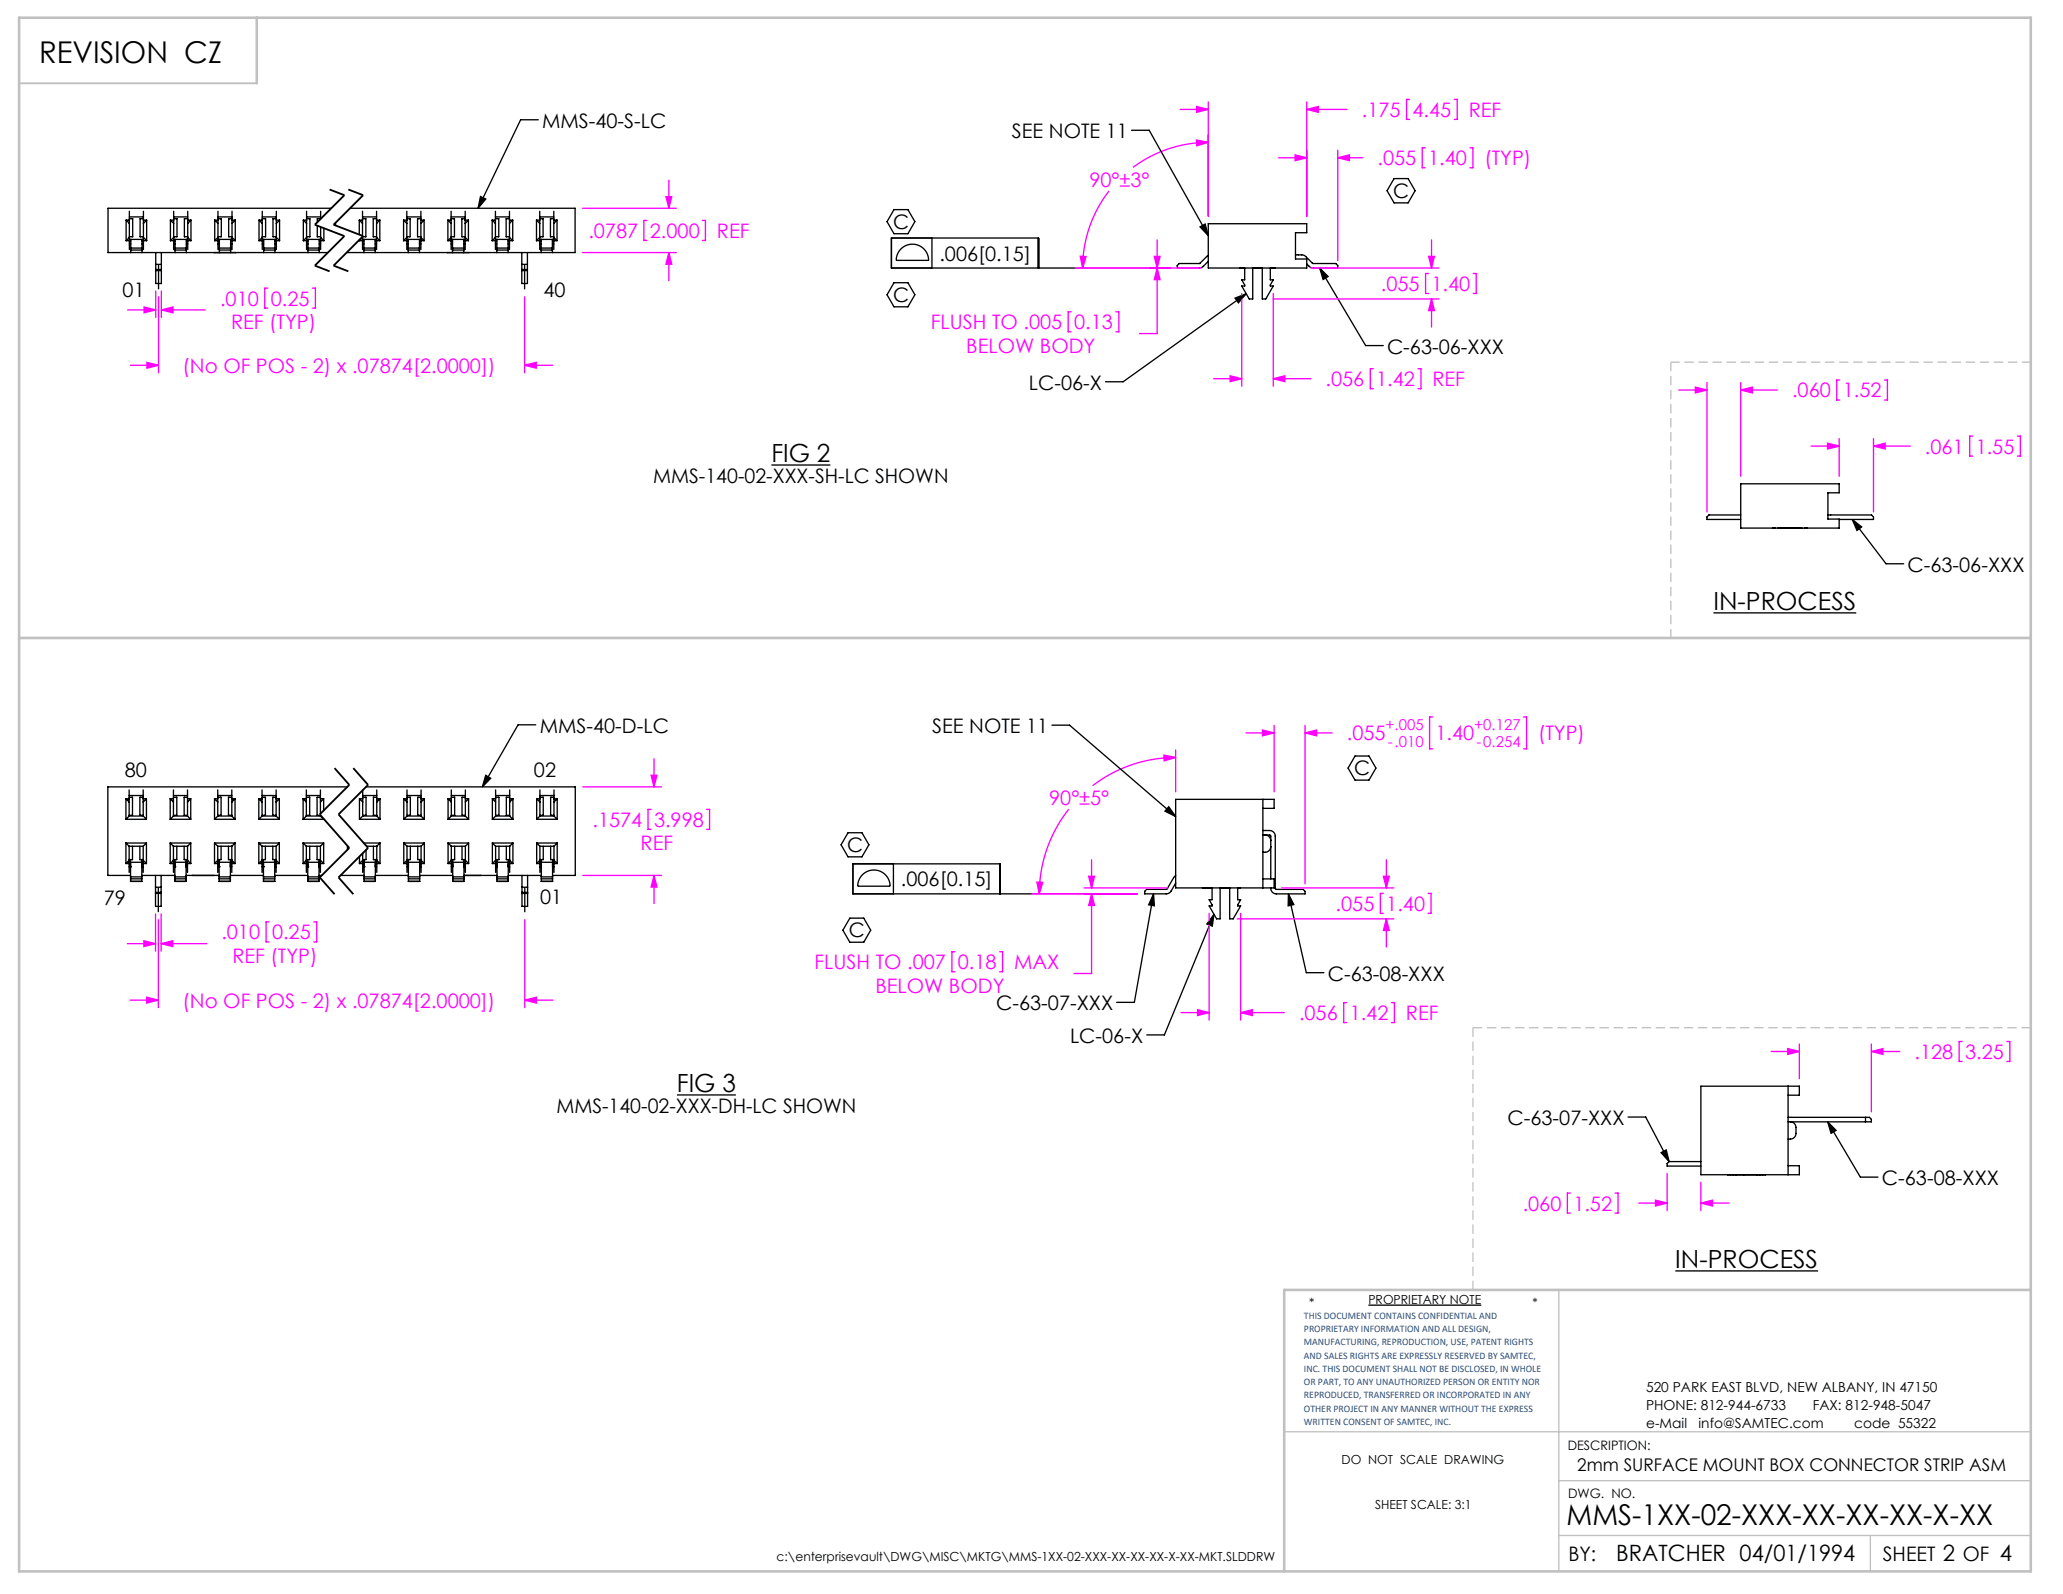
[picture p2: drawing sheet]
<svg xmlns="http://www.w3.org/2000/svg" width="279mm" height="216mm" viewBox="0 0 279 216" stroke-linecap="round" stroke-linejoin="round" font-family="sans-serif">
<path d="M0 0h279.4v215.9h-279.4z" fill="none" stroke="#fff" stroke-width=".18"/>
<g fill="none" stroke="#000" stroke-width=".18">
<path d="M72.9 16.2h-2.4l-5.8 12M153.3 17.6h2.3l8 14.3M17.1 29.8h.4M17.1 32.6h.4M17.1 29.8v2.8M17.1 29.8l.4 .5M17.5 33h.2M17.5 32.4h.2M17.5 29.6h.5v2.5h-.5M17.5 28.6v5.2M17.5 29.4h1.9M17.5 32.2l-.4 .4"/>
<path d="M17.7 32.4v1.2M17.7 33.6h1.5M17.7 33.9h1.5M17.7 32.4h1.5M17.7 33.6v.6M19.2 32.4v1.2M19.2 33h.2M19.2 32.4h.2M19.2 33.6v.6M19.4 29.6h-.4v2.5h.4M19.4 29.8h.5M19.4 32.6h.5"/>
<path d="M19.4 28.6v5.2M19.4 32.2l.5 .4M19.9 29.8v2.8M19.9 29.8l-.5 .5M21.1 34.2v4.2h.8v-4.2M21.1 36.5h.8M21.1 35.8h.8M21.1 36.6h.8M23.1 29.8h.4M23.1 32.6h.4M23.1 29.8v2.8M23.1 29.8l.4 .5"/>
<path d="M23.5 32.4h.2M23.5 33h.2M23.5 29.6h.5v2.5h-.5M23.5 29.4h1.9M23.5 28.6v5.2M23.5 32.2l-.4 .4M23.7 32.4v1.2M23.7 33.6h1.5M23.7 33.9h1.5M23.7 32.4h1.5M23.7 33.6v.6M25.2 32.4v1.2"/>
<path d="M25.2 32.4h.2M25.2 33h.2M25.2 33.6v.6M25.4 29.6h-.4v2.5h.4M25.4 29.8h.5M25.4 32.6h.5M25.4 28.6v5.2M25.4 32.2l.5 .4M25.9 29.8v2.8M25.9 29.8l-.5 .5M29 34.2h.1M29.1 29.8h.4"/>
<path d="M29.1 32.6h.4M29.1 29.8v2.8M29.1 29.8l.4 .5M29.5 32.4h.2M29.5 33h.2M29.5 29.6h.5v2.5h-.5M29.5 29.4h1.9M29.5 28.6v5.2M29.5 32.2l-.4 .4M29.7 32.4v1.2M29.7 33.6v.6M29.7 33.6h1.5"/>
<path d="M29.7 33.9h1.5M29.7 32.4h1.5M31.2 32.4v1.2M31.2 32.4h.2M31.2 33h.2M31.2 33.6v.6M31.4 29.6h-.4v2.5h.4M31.4 29.8h.5M31.4 32.6h.5M31.4 28.6v5.2M31.4 32.2l.5 .4M31.9 29.8v2.8"/>
<path d="M31.9 29.8l-.5 .5M31.9 34.2h.1M35.1 29.8h.4M35.1 32.6h.4M35.1 29.8v2.8M35.1 29.8l.4 .5M35.5 33h.2M35.5 32.4h.2M35.5 29.6h.5v2.5h-.5M35.5 29.4h1.9M35.5 28.6v5.2M35.5 32.2l-.4 .4"/>
<path d="M35.7 32.4v1.2M35.7 33.6h1.5M35.7 33.9h1.5M35.7 32.4h1.5M35.7 33.6v.6M37.2 32.4v1.2M37.2 33h.2M37.2 32.4h.2M37.2 33.6v.6M37.4 29.6h-.4v2.5h.4M37.4 29.8h.5M37.4 32.6h.5"/>
<path d="M37.4 32.2l.5 .4M37.4 28.6v5.2M37.9 29.8l-.5 .5M37.9 29.8v2.8M41.1 29.8h.4M41.1 32.6h.4M41.1 29.8l.4 .5M41.1 29.8v2.8M41.5 33h.2M41.5 32.4h.2M41.5 29.6h.5v2.5h-.5M41.5 29.4h1.9"/>
<path d="M41.5 28.6v5.2M41.5 32.2l-.4 .4M41.7 32.4v1.2M41.7 33.6h1.5M41.7 33.9h1.5M41.7 32.4h1.5M41.7 33.6v.6M43 30.6v1.5h.4M43.2 32.4v1.2M43.2 33h.2M43.2 32.4h.2M43.2 33.6v.6"/>
<path d="M43.4 29.6h-.4v.5M43.4 32.6h.5M43.4 32.2l.5 .4M43.4 28.6v1.1M43.4 30.7v3.1M43.9 30.9v1.7M44.9 28.2h-30.3v6h29.8M45.4 30.2v.3M47.4 28.2h30.5v6h-31M48.7 29.8h.4M48.7 32.6h.4M48.7 29.8l.4 .5"/>
<path d="M48.7 29.8v2M48.7 32.5v.1M49.1 33h.2M49.1 32.4h.2M49.1 29.6h.4v2.5h-.4v1.7M49.1 29.4h1.9M49.1 32.2l-.4 .4M49.1 28.6v3.3M49.3 32.4v1.2M49.3 33.6v.6M49.3 33.6h1.5M49.3 33.9h1.5"/>
<path d="M49.3 32.4h1.5M50.8 32.4v1.2M50.8 33h.2M50.8 32.4h.2M50.8 33.6v.6M51 29.6h-.5v2.5h.5M51 29.8h.4M51 28.6v5.2M51 32.6h.4M51 32.2l.4 .4M51.4 29.8l-.4 .5M51.4 29.8v2.8"/>
<path d="M54.7 29.8h.4M54.7 32.6h.4M54.7 29.8v2.8M54.7 29.8l.4 .5M55.1 32.4h.2M55.1 33h.2M55.1 29.6h.4v2.5h-.4M55.1 29.4h1.9M55.1 28.6v5.2M55.1 32.2l-.4 .4M55.3 32.4v1.2M55.3 33.6h1.5"/>
<path d="M55.3 33.9h1.5M55.3 33.6v.6M55.3 32.4h1.5M56.8 32.4v1.2M56.8 32.4h.2M56.8 33h.2M56.8 33.6v.6M57 29.6h-.5v2.5h.5M57 28.6v5.2M57 29.8h.4M57 32.6h.4M57 32.2l.4 .4"/>
<path d="M57.4 29.8v2.8M57.4 29.8l-.4 .5M60.6 34.2h.1M60.7 29.8v2.8M60.7 29.8l.4 .5M60.7 29.8h.4M60.7 32.6h.4M61.1 32.4h.2M61.1 33h.2M61.1 29.6h.4v2.5h-.4M61.1 29.4h1.9M61.1 28.6v5.2"/>
<path d="M61.1 32.2l-.4 .4M61.3 32.4v1.2M61.3 33.6h1.5M61.3 33.9h1.5M61.3 32.4h1.5M61.3 33.6v.6M62.8 32.4v1.2M62.8 32.4h.2M62.8 33h.2M62.8 33.6v.6M63 29.6h-.5v2.5h.5M63 28.6v5.2"/>
<path d="M63 32.2l.4 .4M63 29.8h.4M63 32.6h.4M63.4 29.8v2.8M63.4 29.8l-.4 .5M63.5 34.2h.1M65.1 26.6l.7 .4-1.1 1.2zM66.7 29.8v2.8M66.7 29.8h.4M66.7 32.6h.4M66.7 29.8l.4 .5M67.1 32.4h.2"/>
<path d="M67.1 33h.2M67.1 29.6h.4v2.5h-.4M67.1 28.6v5.2M67.1 29.4h1.9M67.1 32.2l-.4 .4M67.3 32.4v1.2M67.3 33.6h1.5M67.3 33.9h1.5M67.3 32.4h1.5M67.3 33.6v.6M68.8 32.4v1.2M68.8 32.4h.2"/>
<path d="M68.8 33h.2M68.8 33.6v.6M69 29.6h-.5v2.5h.5M69 29.8h.4M69 32.6h.4M69 28.6v5.2M69 32.2l.4 .4M69.4 29.8v2.8M69.4 29.8l-.4 .5M70.7 34.2v4.2h.7v-4.2M70.7 36.5h.7M70.7 35.8h.7"/>
<path d="M70.7 36.6h.7M72.7 29.8h.4M72.7 32.6h.4M72.7 29.8v2.8M72.7 29.8l.4 .5M73.1 32.4h.2M73.1 33h.2M73.1 29.6h.4v2.5h-.4M73.1 29.4h1.9M73.1 28.6v5.2M73.1 32.2l-.4 .4M73.3 32.4v1.2"/>
<path d="M73.3 33.6v.6M73.3 33.6h1.5M73.3 33.9h1.5M73.3 32.4h1.5M74.8 32.4v1.2M74.8 32.4h.2M74.8 33h.2M74.8 33.6v.6M75 29.6h-.5v2.5h.5M75 29.8h.4M75 32.6h.4M75 28.6v5.2"/>
<path d="M75 32.2l.4 .4M75.4 29.8v2.8M75.4 29.8l-.4 .5M121.1 28.4h1.9l.9 1.6-.9 1.7h-1.9l-1-1.7zM121.1 38.3h1.9l.9 1.6-.9 1.7h-1.9l-1-1.7zM122 33.7a2.19 2.19 0 0 1 2.4-.5 2.19 2.19 0 0 1 1.4 2.1h-4.4a2.2 2.2 0 0 1 .6-1.6zM126.2 32.2v4.1M140.6 36.3v-4.1h-19.9v4.1h37.7M162.5 30.7l.7-.4 .4 1.6zM163.6 34.6l-1.1 1.1h-2.8l-.3 .3v.3h3.2l.3-.2 .7-.7M163.6 30.3h13.4v1.2h-1.5v3.6h1.5v1.2h-13.4zM167.9 36.3h.1"/>
<path d="M168.3 36.3h.1M168.6 36.3v1.6h-.4l.4 .8h-.4l1 1.8h.5v-4.2M168.8 39.8l-16.7 11.9h-2.4M170.1 36.3h.1M171 36.3v4.2h.4l1-1.8h-.4l.4-.8h-.4v-1.6M172.3 36.3h.1M172.7 36.3h.1M175.5 34.5l1.2 .1 1.1 1.1h3.1l.3 .3v.3h-3.4l-.4-.1-.4-.5M178.7 36.3l1.2 1.2-.7 .4zM178.7 36.3l6.3 10.5h2.3M188.8 24.2h1.9l1 1.6-1 1.7h-1.9l-.9-1.7zM167.3 40.4l1.5-.6-1.1 1.2z"/>
<path d="M104.5 63h8M235.8 69.7h-4.4l-.2 .3v.4h4.6M235.8 65.5h13.3v1.2h-1.5v3.6h1.5v1.2h-13.3zM240.1 71.5h.1M240.4 71.5h.1M240.8 71.5h.1M241.2 71.5h.1M242.2 71.5h.1M244 71.5h.1M244.4 71.5h.1M244.8 71.5h.1M247.6 69.7h5.9l.2 .3v.4h-4.6"/>
<path d="M250.9 70.4l1.2 1-.6 .4zM250.9 70.4l4.5 6h2.4M72.6 98.2h-2.4l-4.9 8.4M142.5 98.2h2.4l14.3 12.4M232.1 83h19.3M17.1 108.2h.4M17.1 111h2.7M17.1 117h.4M17.1 114.2h2.7M17.1 108.2v2.8M17.1 114.2v2.8M17.1 108.2l.4 .4"/>
<path d="M17.1 114.2l.4 .4M17.5 108h.4v2.4h-.4M17.5 117.4h.2M17.5 116.8h.2M17.5 107.8h1.9M17.5 110.5h1.9M17.5 114.6h1.9M17.5 107v3.5M17.5 114.6v3.6M17.5 110.5l-.4 .5M17.5 116.5l-.4 .5M17.7 116.8v2"/>
<path d="M17.7 116.8v.4M17.7 117.4h.1M17.7 118.8v.6h1.5v-.6M17.7 119h1.5M17.7 118.8h1.5M17.7 116.8h1.5M17.7 116.4v.2M17.9 114.6v1.8h-.4M18.9 114.6v1.8h.5M19.2 116.8v.4M19.2 118.6h4.5M19.2 117.4h.1"/>
<path d="M19.2 116.4v.2M19.2 116.8v2M19.2 117.4h.2M19.2 116.8h.2M19.2 116.8h.1M19.4 108h-.5v2.4h.5M19.4 108.2h.4M19.4 117h.4M19.4 107v3.5M19.4 114.6v3.6M19.4 110.5l.4 .5M19.4 116.5l.4 .5"/>
<path d="M19.8 108.2v2.8M19.8 114.2v2.8M19.8 108.2l-.4 .4M19.8 114.2l-.4 .4M21.1 118.6v4.2h.7v-4.2M23.1 108.2h.4M23.1 111h2.7M23.1 117h.4M23.1 114.2h2.7M23.1 108.2v2.8M23.1 114.2v2.8M23.1 108.2l.4 .4"/>
<path d="M23.1 114.2l.4 .4M23.5 108h.4v2.4h-.4M23.5 117.4h.2M23.5 116.8h.2M23.5 107.8h1.9M23.5 110.5h1.9M23.5 114.6h1.9M23.5 107v3.5M23.5 114.6v3.6M23.5 110.5l-.4 .5M23.5 116.5l-.4 .5M23.7 116.8v2"/>
<path d="M23.7 116.8v.4M23.7 117.4h.1M23.7 118.8v.6h1.5v-.6M23.7 119h1.5M23.7 118.8h1.5M23.7 116.8h1.5M23.7 116.4v.2M23.9 114.6v1.8h-.4M24.9 114.6v1.8h.5M25.2 116.8v.4M25.2 118.6h4.5M25.2 117.4h.1"/>
<path d="M25.2 116.4v.2M25.2 116.8v2M25.2 117.4h.2M25.2 116.8h.2M25.2 116.8h.1M25.4 108h-.5v2.4h.5M25.4 108.2h.4M25.4 117h.4M25.4 107v3.5M25.4 114.6v3.6M25.4 110.5l.4 .5M25.4 116.5l.4 .5"/>
<path d="M25.8 108.2v2.8M25.8 114.2v2.8M25.8 108.2l-.4 .4M25.8 114.2l-.4 .4M26 118.6h.1M29 118.6h.1M29.1 108.2h.4M29.1 111h2.7M29.1 117h.4M29.1 114.2h2.7M29.1 108.2v2.8M29.1 114.2v2.8"/>
<path d="M29.1 108.2l.4 .4M29.1 114.2l.4 .4M29.5 108h.4v2.4h-.4M29.5 116.8h.2M29.5 117.4h.2M29.5 107.8h1.9M29.5 110.5h1.9M29.5 114.6h1.9M29.5 107v3.5M29.5 114.6v3.6M29.5 110.5l-.4 .5M29.5 116.5l-.4 .5"/>
<path d="M29.7 116.8v2M29.7 116.8v.4M29.7 117.4h.1M29.7 118.8v.6h1.5v-.6M29.7 119h1.5M29.7 118.8h1.5M29.7 116.8h1.5M29.7 116.4v.2M29.9 114.6v1.8h-.4M30.9 114.6v1.8h.5M31.2 116.8v.4M31.2 118.6h4.5"/>
<path d="M31.2 117.4h.1M31.2 116.4v.2M31.2 116.8v2M31.2 117.4h.2M31.2 116.8h.2M31.2 116.8h.1M31.4 108h-.5v2.4h.5M31.4 108.2h.4M31.4 117h.4M31.4 107v3.5M31.4 114.6v3.6M31.4 110.5l.4 .5"/>
<path d="M31.4 116.5l.4 .5M31.8 108.2v2.8M31.8 114.2v2.8M31.8 108.2l-.4 .4M31.8 114.2l-.4 .4M35.1 108.2h.4M35.1 111h2.7M35.1 117h.4M35.1 114.2h2.7M35.1 108.2v2.8M35.1 114.2v2.8M35.1 114.2l.4 .4"/>
<path d="M35.1 108.2l.4 .4M35.5 108h.4v2.4h-.4M35.5 117.4h.2M35.5 116.8h.2M35.5 107.8h1.9M35.5 110.5h1.9M35.5 114.6h1.9M35.5 107v3.5M35.5 114.6v3.6M35.5 110.5l-.4 .5M35.5 116.5l-.4 .5M35.7 116.8v2"/>
<path d="M35.7 116.8v.4M35.7 117.4h.1M35.7 118.8v.6h1.5v-.6M35.7 119h1.5M35.7 118.8h1.5M35.7 116.8h1.5M35.7 116.4v.2M35.9 114.6v1.8h-.4M36.9 114.6v1.8h.5M37.2 116.8v.4M37.2 118.6h4.5M37.2 117.4h.1"/>
<path d="M37.2 116.4v.2M37.2 116.8v2M37.2 117.4h.2M37.2 116.8h.2M37.2 116.8h.1M37.4 108h-.5v2.4h.5M37.4 108.2h.4M37.4 117h.4M37.4 107v3.5M37.4 114.6v3.6M37.4 116.5l.4 .5M37.4 110.5l.4 .5"/>
<path d="M37.8 108.2v2.8M37.8 114.2v2.8M37.8 108.2l-.4 .4M37.8 114.2l-.4 .4M41.1 108.2h.4M41.1 111h2.7M41.1 117h.4M41.1 114.2h2.7M41.1 108.2v2.8M41.1 114.2v2.8M41.1 114.2l.4 .4M41.1 108.2l.4 .4"/>
<path d="M41.5 108h.4v2.4h-.4M41.5 116.8h.2M41.5 117.4h.2M41.5 107.8h1.9M41.5 110.5h1.9M41.5 114.6h1.9M41.5 107v3.5M41.5 114.6v3.6M41.5 110.5l-.4 .5M41.5 116.5l-.4 .5M41.7 116.8v2M41.7 116.8v.4"/>
<path d="M41.7 117.4h.1M41.7 118.8v.6h1.5v-.6M41.7 119h1.5M41.7 118.8h1.5M41.7 116.8h1.5M41.7 116.4v.2M41.9 114.6v1.8h-.4M42.9 114.6v1.8h.5M43.2 116.8v2M43.2 116.8v.4M43.2 117.4h.2M43.2 116.8h.2"/>
<path d="M43.2 117.4h.1M43.2 118.6h.4M43.2 116.4v.2M43.4 108h-.5v2.4h.5M43.4 108.2h.4M43.4 117h.4M43.4 107v3.2M43.4 110.4v.1M43.4 114.6v3.6M43.4 116.5l.4 .5M43.4 110.5l.4 .5M43.8 108.2v1.6"/>
<path d="M43.8 110.9v.1M43.8 114.2v2.8M43.8 108.2l-.4 .4M43.8 114.2l-.4 .4M46.1 118.6h3.2M47 106.6h-32.4v12h3.1M47.1 114.6v.5M48.7 108.2h.4M48.7 111h2.8M48.7 108.2v2.8M48.7 116v1M48.7 117h.4"/>
<path d="M48.7 108.2l.4 .4M49.1 108h.5v2.4h-.5M49.1 117.4h.2M49.1 116.8h.2M49.1 107v3.5M49.1 115.6v2.6M49.1 107.8h1.9M49.1 110.5l-.4 .5M49.1 116.5l-.4 .5M49.1 110.5h1.9M49.3 114.2h2.2M49.3 116.8v2"/>
<path d="M49.3 116.8v.4M49.3 117.4h.1M49.3 118.8v.6h1.5v-.6M49.3 116.4v.2M49.3 119h1.5M49.3 118.8h1.5M49.3 116.8h1.5M49.6 115.1v1.3h-.5M49.6 106.6h28.3v12h-3.1M49.7 114.6h1.3M50.6 114.6v1.8h.4M50.8 116.8v2"/>
<path d="M50.8 116.8v.4M50.8 117.4h.2M50.8 116.8h.2M50.8 117.4h.1M50.8 116.4v.2M50.8 118.6h4.5M51 108h-.4v2.4h.4M51 108.2h.5M51 107v3.5M51 114.6v3.6M51 117h.5M51 110.5l.5 .5"/>
<path d="M51 116.5l.5 .5M51.5 108.2v2.8M51.5 114.2v2.8M51.5 108.2l-.5 .4M51.5 114.2l-.5 .4M54.7 108.2h.4M54.7 111h2.8M54.7 108.2v2.8M54.7 114.2v2.8M54.7 117h.4M54.7 114.2h2.8M54.7 108.2l.4 .4"/>
<path d="M54.7 114.2l.4 .4M55.1 108h.5v2.4h-.5M55.1 116.8h.2M55.1 117.4h.2M55.1 107v3.5M55.1 114.6v3.6M55.1 107.8h1.9M55.1 110.5l-.4 .5M55.1 110.5h1.9M55.1 114.6h1.9M55.1 116.5l-.4 .5M55.3 116.8v2"/>
<path d="M55.3 116.8h1.5M55.3 116.8h.1M55.3 117.4h.1M55.3 116.8v.4M55.3 118.8v.6h1.5v-.6M55.3 116.4v.2M55.3 119h1.5M55.3 118.8h1.5M55.6 114.6v1.8h-.5M56.6 114.6v1.8h.4M56.8 116.8v2M56.8 116.8v.4"/>
<path d="M56.8 117.4h.2M56.8 116.8h.2M56.8 117.4h.1M56.8 116.4v.2M56.8 118.6h4.5M57 108h-.4v2.4h.4M57 108.2h.5M57 107v3.5M57 114.6v3.6M57 117h.5M57 110.5l.5 .5M57 116.5l.5 .5"/>
<path d="M57.5 108.2v2.8M57.5 114.2v2.8M57.5 108.2l-.5 .4M57.5 114.2l-.5 .4M60.7 108.2h.4M60.7 111h2.8M60.7 108.2v2.8M60.7 114.2v2.8M60.7 117h.4M60.7 114.2h2.8M60.7 114.2l.4 .4M60.7 108.2l.4 .4"/>
<path d="M61.1 108h.5v2.4h-.5M61.1 116.8h.2M61.1 117.4h.2M61.1 107v3.5M61.1 114.6v3.6M61.1 107.8h1.9M61.1 116.5l-.4 .5M61.1 110.5l-.4 .5M61.1 110.5h1.9M61.1 114.6h1.9M61.3 116.8v2M61.3 116.8h1.5"/>
<path d="M61.3 116.8h.1M61.3 117.4h.1M61.3 116.8v.4M61.3 118.8v.6h1.5v-.6M61.3 116.4v.2M61.3 119h1.5M61.3 118.8h1.5M61.6 114.6v1.8h-.5M62.6 114.6v1.8h.4M62.8 116.8v2M62.8 116.8v.4M62.8 117.4h.2"/>
<path d="M62.8 116.8h.2M62.8 117.4h.1M62.8 116.4v.2M63 108h-.4v2.4h.4M63 108.2h.5M63 107v3.5M63 114.6v3.6M63 117h.5M63 110.5l.5 .5M63 116.5l.5 .5M63.5 108.2v2.8M63.5 114.2v2.8"/>
<path d="M63.5 114.2l-.5 .4M63.5 108.2l-.5 .4M65.1 118.6h.1M65.8 105l.7 .4-1.2 1.2zM66.7 108.2h.4M66.7 111h2.8M66.7 108.2v2.8M66.7 114.2v2.8M66.7 117h.4M66.7 114.2h2.8M66.7 108.2l.4 .4M66.7 114.2l.4 .4"/>
<path d="M67.1 108h.5v2.4h-.5M67.1 117.4h.2M67.1 116.8h.2M67.1 107v3.5M67.1 114.6v3.6M67.1 107.8h1.9M67.1 110.5l-.4 .5M67.1 116.5l-.4 .5M67.1 110.5h1.9M67.1 114.6h1.9M67.3 116.8v2M67.3 116.8h1.5"/>
<path d="M67.3 116.8h.1M67.3 117.4h.1M67.3 116.8v.4M67.3 118.8v.6h1.5v-.6M67.3 116.4v.2M67.3 119h1.5M67.3 118.8h1.5M67.3 118.6h-4.5M67.6 114.6v1.8h-.5M68.6 114.6v1.8h.4M68.8 116.8v2M68.8 116.8v.4"/>
<path d="M68.8 117.4h.2M68.8 116.8h.2M68.8 117.4h.1M68.8 116.4v.2M68.8 118.6h4.5M69 108h-.4v2.4h.4M69 108.2h.5M69 107v3.5M69 114.6v3.6M69 117h.5M69 110.5l.5 .5M69 116.5l.5 .5"/>
<path d="M69.5 108.2v2.8M69.5 114.2v2.8M69.5 108.2l-.5 .4M69.5 114.2l-.5 .4M70.7 118.6v4.2h.8v-4.2M72.7 108.2h.4M72.7 108.2v2.8M72.7 114.2v2.8M72.7 111h2.8M72.7 117h.4M72.7 114.2h2.8M72.7 114.2l.4 .4"/>
<path d="M72.7 108.2l.4 .4M73.1 108h.5v2.4h-.5M73.1 116.8h.2M73.1 117.4h.2M73.1 107v3.5M73.1 114.6v3.6M73.1 107.8h1.9M73.1 110.5l-.4 .5M73.1 110.5h1.9M73.1 116.5l-.4 .5M73.1 114.6h1.9M73.3 116.8v2"/>
<path d="M73.3 116.8h1.5M73.3 116.8h.1M73.3 117.4h.1M73.3 116.8v.4M73.3 118.8v.6h1.5v-.6M73.3 116.4v.2M73.3 119h1.5M73.3 118.8h1.5M73.6 114.6v1.8h-.5M74.6 114.6v1.8h.4M74.8 116.8v2M74.8 116.8v.4"/>
<path d="M74.8 117.4h.2M74.8 116.8h.2M74.8 117.4h.1M74.8 116.4v.2M75 108h-.4v2.4h.4M75 108.2h.5M75 107v3.5M75 114.6v3.6M75 117h.5M75 116.5l.5 .5M75 110.5l.5 .5M75.5 108.2v2.8"/>
<path d="M75.5 114.2v2.8M75.5 108.2l-.5 .4M75.5 114.2l-.5 .4M114.9 112.8h1.8l1 1.6-1 1.7h-1.8l-1-1.7zM116.8 118.5a2.19 2.19 0 0 1 2.4-.5 2.19 2.19 0 0 1 1.4 2h-4.4a2.2 2.2 0 0 1 .6-1.5zM121 117v4.1M158.3 109.3l.9 1.3-1.4-.7zM159.2 118.6l-.2 .3-1 1.5-2.7 .1-.3 .2v.4h2.9a.76 .76 0 0 0 .7-.4l.6-1.1M171 112.5h1a.76 .76 0 0 1 .7 .8v7.1l3.8 .1 .2 .2v.4h-3.8a.76 .76 0 0 1-.8-.8M171 109.5h1.6v-1.2h-13.4v12h13.4v-1.3h-1.6M171 113.1h.3M171 108.3v12"/>
<path d="M171.3 113.1h.7l.1 .1v5.8M171.3 113.1a.76 .76 0 0 1 .8 .8M172.1 114.7a.82 .82 0 0 1-1.1 .7M183.5 102.4h1.9l.9 1.6-.9 1.7h-1.9l-.9-1.7zM21.1 120.9h.7M21.1 120.2h.7M21.1 121h.7M70.7 120.9h.8M70.7 120.2h.8M70.7 121h.8M115.1 124.4h1.9l.9 1.6-.9 1.6h-1.9l-.9-1.6zM135.4 121.1v-4.1h-19.9v4.1h38.5"/>
<path d="M156.2 121.1l.1 1.6-.7-.1zM156.2 121.1l-2.6 14.7h-2.4M162.9 120.3h.1M163.2 120.3h.1M163.6 120.3h.1M164 120.3h.1M164.2 120.3v1.6h-.4l.4 .8h-.4l1 1.8h.4v-4.2M164.4 123.8l-.2 1.6-.7-.3zM164.4 123.8l-6.7 16.4h-2.4M166.5 120.3v4.2h.5l1-1.8h-.4l.4-.8h-.4v-1.6M168 120.3h.1M174.5 121.1l.7 1.4-.7 .2z"/>
<path d="M174.5 121.1l2.4 10.6h2.4M91.7 148.3h8M220.5 151.3h2.4l3.2 6M225 156.1l.7-.3 .4 1.5zM226.1 157.3l-.3 .3v.3h4.6M226.1 157.3h4.3M234 159.1h.1M234.4 159.1h.1M234.7 159.1h.1M235.1 159.1h.1M236.2 159.1h.1M238 159.1h.1"/>
<path d="M238.3 159.1h.1M238.7 159.1h.1M239.1 159.1h.1M242.2 151.3h11l.2 .3v.3h-10.9M242.2 151.9h.3M242.2 148.3h1.5v-1.2h-13.3v12h13.3v-1.2h-1.5M242.2 147.1v12M242.5 151.9a.76 .76 0 0 1 .7 .8v.8a.82 .82 0 0 1-1 .8M247.5 151.9l1.2 1.2-.7 .4zM247.5 151.9l4.5 7.5h2.3M252.7 151.3v.6M185.3 176.8h15.3"/>
<path d="M226.9 172.1h19.3"/>
</g>
<path d="M199.5 139.2h75.5M199.5 174.7v-35.5" fill="none" stroke="#c0c0c0" stroke-width=".18" stroke-dasharray="1.3 .6" stroke-linecap="butt"/>
<path d="M226.3 49.1h48.7M226.3 86.4v-37.3" fill="none" stroke="#c0c0c0" stroke-width=".18" stroke-dasharray="1.3 .6" stroke-dashoffset=".1" stroke-linecap="butt"/>
<path d="M211.1 174.7v38.1M173.9 193.9h101.1M211.1 208h63.9M211.1 200.6h63.9M253.3 208v4.8" fill="none" stroke="#c0c0c0" stroke-width=".18"/>
<path d="M2.6 11.3h32.2" fill="none" stroke="#c0c0c0" stroke-width=".25"/>
<path d="M2.6 2.4h272.4v210.4h-272.4zM34.8 2.4v8.9M2.6 86.4h272.4M275 174.7h-101.1v38.1" fill="none" stroke="#c0c0c0" stroke-width=".35"/>
<g fill="none" stroke="#f0f" stroke-width=".18">
<path d="M159.8 14.8h3.8M162 19l1.6 .3-1.5 .4zM162.1 14.4l1.5 .4-1.5 .4zM163.6 13.8v15.5M163.6 19.3a17 17 0 0 0-10.2 3.4M177 13.8v15.5M177 14.8h5.5M177 14.8l1.6-.4v.8zM190.9 13.5h-.4v2.7h.4M197 13.5h.4v2.7h-.4M21.1 39.4v3.6M21.9 39.4v3.6"/>
<path d="M36.3 39h-.4v2.7h.4M42.3 39h.4v2.7h-.4M78.9 34.2h12.7M78.9 28.2h12.7M87.6 29.9h-.4v2.7h.4M90.2 26.6h.8l-.4 1.6zM90.6 24.4v3.8M90.6 34.2v3.8M90.6 34.2l.4 1.6h-.8zM95.1 29.9h.4v2.7h-.4M146.3 34.7h.8l-.5 1.6zM150.2 25.9a17 17 0 0 0-3.6 10.4"/>
<path d="M156.3 34.7h.8l-.4 1.6zM156.7 36.3l.4 1.6h-.8zM156.7 32.5v12.7h-2.4M162.6 36.3h-17M168.2 39.8v12.5M172.4 39.8v12.5M173.2 21.4h3.8M175.4 21l1.6 .4-1.6 .4zM177.5 36.3h17.4M181.2 20.4v14.9M181.2 21.4h3.4M181.2 21.4l1.6-.4v.8z"/>
<path d="M193 20h-.4v2.7h.4M193.5 37h-.4v2.8h.4M193.5 34.7h.8l-.4 1.6zM193.9 32.5v3.8M199.1 20h.4v2.7h-.4M199.5 37h.4v2.8h-.4M17.3 42h3.8M17.7 49.5h3.8M19.5 41.6l1.6 .4-1.6 .4zM19.9 49.1l1.6 .4-1.6 .4zM21.5 40.2v10.3M21.9 42l1.5-.4v.8z"/>
<path d="M21.9 42h5.9M71 49.5l1.6-.4v.8zM71 40.2v10.3M71 49.5h3.9M145.1 42.2h-.4v2.7h.4M151.1 42.2h.4v2.7h-.4M164.4 51.3h3.8M166.6 50.9l1.6 .4-1.6 .4zM172.4 51.3h5.1M172.4 51.3l1.6-.4v.8zM172.4 40.5h22.5M186 49.9h-.4v2.7h.4"/>
<path d="M192 49.9h.4v2.7h-.4M193.9 40.5v3.8M193.9 40.5l.4 1.6h-.8zM227.4 52.8h3.8M229.6 52.4l1.6 .4-1.6 .4zM231.2 51.8v17.5M235.8 51.8v12.7M235.8 52.8h4.9M235.8 52.8l1.5-.4v.8zM249.1 59.4v5.1M249.2 51.5h-.4v2.7h.4M253.7 59.4v9.9"/>
<path d="M255.2 51.5h.4v2.7h-.4M267.2 59.1h-.4v2.7h.4M273.2 59.1h.4v2.7h-.4M245.3 60.4h3.8M247.5 60l1.6 .4-1.6 .4zM253.7 60.4h5M253.7 60.4l1.6-.4v.8zM168.8 99.3h3.8M171 98.9l1.6 .4-1.6 .4zM172.6 98.3v9M176.7 99.3l1.6-.4v.8zM176.7 98.3v21.4"/>
<path d="M176.7 99.3h3.7M194 97.1h-.4v4.3h.4M206.3 97.1h.4v4.3h-.4M78.9 106.6h10.7M78.9 118.6h10.7M88.2 109.6h-.4v2.7h.4M88.2 105h.8l-.4 1.6zM88.6 102.8v3.8M88.6 118.6v3.8M88.6 118.6l.4 1.5h-.8zM95.7 109.6h.4v2.7h-.4M140.4 119.5h.8l-.4 1.6z"/>
<path d="M144.7 109.6a18.5 18.5 0 0 0-3.9 11.5M147.4 118.7h.8l-.4 1.6zM147.8 116.5v3.8M157.6 102.3l1.6 .3-1.5 .5zM159.2 101.6v5.7M159.2 102.6a18.5 18.5 0 0 0-11.2 3.8M187.4 118.7h.8l-.4 1.6zM187.8 116.5v3.8M17.3 127.8h3.8M17.6 135.5h3.8M19.5 127.4l1.6 .4-1.6 .4zM19.9 135.1l1.5 .4-1.5 .4z"/>
<path d="M21.1 123.8v5M21.4 124.6v11.9M21.8 127.8l1.6-.4v.8zM21.8 123.8v5M21.8 127.8h6.2M36.4 124.9h-.4v2.7h.4M42.5 124.9h.4v2.7h-.4M71.1 124.6v11.9M71.1 135.5h3.8M71.1 135.5l1.5-.4v.8zM129.3 128.9h-.4v2.7h.4M135.4 128.9h.4v2.7h-.4"/>
<path d="M139.7 121.1h14.3M146.8 120.3h11.4M147.8 121.1v10.8h-2.4M147.8 121.1l.4 1.5h-.8zM159.9 137.2h3.9M162.2 136.8l1.6 .4-1.6 .3zM163.8 123.7v14.5M167.6 124.5h21.2M168 123.7v14.5M168 137.2h5.9M168 137.2l1.6-.4v.7zM173.6 120.3h15.2"/>
<path d="M182.4 135.8h-.4v2.7h.4M187.4 121h-.5v2.7h.5M187.8 124.5v3.8M187.8 124.5l.4 1.5h-.8zM188.4 135.8h.4v2.7h-.4M193.4 121h.4v2.7h-.4M225.8 159v5M239.9 142.4h3.8M242.1 142l1.6 .4-1.6 .4zM243.7 141.4v4.7M253.4 141.4v9.2M253.4 142.4h3.9"/>
<path d="M253.4 142.4l1.6-.4v.8zM265.7 141.1h-.4v2.7h.4M271.8 141.1h.4v2.7h-.4M212.7 161.6h-.4v2.7h.4M218.7 161.6h.4v2.7h-.4M221.9 163h3.9M224.2 162.6l1.6 .4-1.6 .3zM230.4 160.1v3.9M230.4 163h3.8M230.4 163l1.5-.4v.7z"/>
</g>
<path d="M21.5 35.9v3.3M71 35.9v3.3M21.4 120.2v3.4M71.1 120.2v3.4" fill="none" stroke="#000" stroke-width=".18" stroke-dasharray="15.2 1.3 1.3 1.3" stroke-linecap="butt"/>
<g fill="none" stroke="#000" stroke-width=".25" stroke-dasharray="6.3 1.3 1.3 1.3 1.3 1.3" stroke-linecap="butt">
<path d="M42.6 30.4l4 1.6M42.6 36l2 .7M44.6 25.7l2 .7M45.2 30.4l4 1.6M45.2 36l2 .7M46.6 26.4l-4 4M46.6 32l-4 4M47.2 25.7l2 .7M49.2 26.4l-4 4M49.2 32l-4 4M43.3 110.3l4 4.5M43.3 118.8l2 2.3"/>
<path d="M45.3 104l2 2.3M45.8 110.3l4 4.5M45.8 118.8l2 2.3M47.3 106.3l-4 4M47.3 114.8l-4 4M47.8 104l2 2.3M49.8 106.3l-4 4M49.8 114.8l-4 4"/>
</g>
<path d="M65.8 105l.7 .4-1.2 1.2zM156.2 121.1l.1 1.6-.7-.1zM174.5 121.1l.7 1.4-.7 .2zM164.4 123.8l-.2 1.6-.7-.3zM158.3 109.3l.9 1.3-1.4-.7zM247.5 151.9l1.2 1.2-.7 .4zM225 156.1l.7-.3 .4 1.5zM65.1 26.6l.7 .4-1.1 1.2zM178.7 36.3l1.2 1.2-.7 .4zM167.3 40.4l1.5-.6-1.1 1.2zM162.5 30.7l.7-.4 .4 1.6zM250.9 70.4l1.2 1-.6 .4z" fill="#000"/>
<path d="M88.2 105h.8l-.4 1.6zM88.6 118.6l.4 1.5h-.8zM19.9 135.1l1.5 .4-1.5 .4zM71.1 135.5l1.5-.4v.8zM19.5 127.4l1.6 .4-1.6 .4zM21.8 127.8l1.6-.4v.8zM147.8 121.1l.4 1.5h-.8zM147.4 118.7h.8l-.4 1.6zM157.6 102.3l1.6 .3-1.5 .5zM140.4 119.5h.8l-.4 1.6zM176.7 99.3l1.6-.4v.8zM171 98.9l1.6 .4-1.6 .4zM168 137.2l1.6-.4v.7zM162.2 136.8l1.6 .4-1.6 .3zM187.4 118.7h.8l-.4 1.6zM187.8 124.5l.4 1.5h-.8zM224.2 162.6l1.6 .4-1.6 .3zM230.4 163l1.5-.4v.7zM253.4 142.4l1.6-.4v.8zM242.1 142l1.6 .4-1.6 .4zM90.6 34.2l.4 1.6h-.8zM90.2 26.6h.8l-.4 1.6zM19.5 41.6l1.6 .4-1.6 .4zM21.9 42l1.5-.4v.8zM19.9 49.1l1.6 .4-1.6 .4zM71 49.5l1.6-.4v.8zM162.1 14.4l1.5 .4-1.5 .4zM177 14.8l1.6-.4v.8zM175.4 21l1.6 .4-1.6 .4zM181.2 21.4l1.6-.4v.8zM156.7 36.3l.4 1.6h-.8zM156.3 34.7h.8l-.4 1.6zM162 19l1.6 .3-1.5 .4zM146.3 34.7h.8l-.5 1.6zM166.6 50.9l1.6 .4-1.6 .4zM172.4 51.3l1.6-.4v.8zM193.5 34.7h.8l-.4 1.6zM193.9 40.5l.4 1.6h-.8zM235.8 52.8l1.5-.4v.8zM229.6 52.4l1.6 .4-1.6 .4zM247.5 60l1.6 .4-1.6 .4zM253.7 60.4l1.6-.4v.8z" fill="#f0f"/>
<text font-size="4.1" x="5.3" y="8.5">REVISION CZ</text>
<text font-size="3.9" x="212.2" y="206.6">MMS-1XX-02-XXX-XX-XX-XX-X-XX</text>
<g font-size="3.4">
<text x="104.5" y="62.6">FIG 2</text>
<text x="232.1" y="82.6">IN-PROCESS</text>
<text x="91.7" y="147.9">FIG 3</text>
<text x="226.9" y="171.8">IN-PROCESS</text>
</g>
<text font-size="3" x="218.9" y="211.4">BRATCHER 04/01/1994</text>
<g font-size="2.7">
<text x="73.4" y="17.4">MMS-40-S-LC</text>
<text x="137.1" y="18.7">SEE NOTE 11</text>
<text x="188.7" y="26.8">C</text>
<text x="121" y="31">C</text>
<text x="127.2" y="35.3">.006[0.15]</text>
<text x="16.6" y="40.2">01</text>
<text x="73.6" y="40.2">40</text>
<text x="121" y="40.9">C</text>
<text x="187.9" y="47.9">C-63-06-XXX</text>
<text x="139.4" y="52.8">LC-06-X</text>
<text x="88.5" y="65.4">MMS-140-02-XXX-SH-LC SHOWN</text>
<text x="258.3" y="77.5">C-63-06-XXX</text>
<text x="73.1" y="99.3">MMS-40-D-LC</text>
<text x="126.3" y="99.3">SEE NOTE 11</text>
<text x="16.9" y="105.2">80</text>
<text x="72.3" y="105.2">02</text>
<text x="183.4" y="105">C</text>
<text x="114.8" y="115.4">C</text>
<text x="14.1" y="122.6">79</text>
<text x="73.1" y="122.4">01</text>
<text x="122" y="120.1">.006[0.15]</text>
<text x="115" y="126.9">C</text>
<text x="134.9" y="136.9">C-63-07-XXX</text>
<text x="179.8" y="132.9">C-63-08-XXX</text>
<text x="144.9" y="141.3">LC-06-X</text>
<text x="75.4" y="150.8">MMS-140-02-XXX-DH-LC SHOWN</text>
<text x="204.2" y="152.4">C-63-07-XXX</text>
<text x="254.9" y="160.6">C-63-08-XXX</text>
<text x="212.4" y="211.5">BY:</text>
<text x="255" y="211.4">SHEET 2 OF 4</text>
</g>
<g font-size="2.7" fill="#f0f">
<text x="184.4" y="15.8">.175</text>
<text x="191.3" y="15.8">4.45</text>
<text x="198.9" y="15.8">REF</text>
<text x="186.6" y="22.4">.055</text>
<text x="193.4" y="22.4">1.40</text>
<text x="201" y="22.4">(TYP)</text>
<text x="147.5" y="25.3">90°±3°</text>
<text x="79.7" y="32.2">.0787</text>
<text x="88" y="32.2">2.000</text>
<text x="97.1" y="32.2">REF</text>
<text x="29.8" y="41.4">.010</text>
<text x="36.7" y="41.4">0.25</text>
<text x="187" y="39.4">.055</text>
<text x="193.9" y="39.4">1.40</text>
<text x="31.3" y="44.6">REF (TYP)</text>
<text x="126.1" y="44.6">FLUSH TO .005</text>
<text x="130.9" y="47.8">BELOW BODY</text>
<text x="145.5" y="44.6">0.13</text>
<text x="24.7" y="50.5">(No OF POS - 2) x .07874[2.0000])</text>
<text x="179.5" y="52.3">.056</text>
<text x="186.4" y="52.3">1.42</text>
<text x="194" y="52.3">REF</text>
<text x="242.7" y="53.8">.060</text>
<text x="249.6" y="53.8">1.52</text>
<text x="260.7" y="61.4">.061</text>
<text x="267.6" y="61.4">1.55</text>
<text x="182.4" y="100.3">.055</text>
<text x="194.4" y="100.3">1.40</text>
<text x="208.3" y="100.3">(TYP)</text>
<text x="80.2" y="112">.1574</text>
<text x="88.6" y="112">3.998</text>
<text x="142.1" y="109">90°±5°</text>
<text x="86.8" y="115.2">REF</text>
<text x="180.9" y="123.4">.055</text>
<text x="187.8" y="123.4">1.40</text>
<text x="30" y="127.2">.010</text>
<text x="31.5" y="130.4">REF (TYP)</text>
<text x="36.8" y="127.2">0.25</text>
<text x="110.3" y="131.3">FLUSH TO .007</text>
<text x="129.7" y="131.3">0.18</text>
<text x="137.3" y="131.3">MAX</text>
<text x="24.7" y="136.5">(No OF POS - 2) x .07874[2.0000])</text>
<text x="118.6" y="134.5">BELOW BODY</text>
<text x="175.9" y="138.2">.056</text>
<text x="182.8" y="138.2">1.42</text>
<text x="190.4" y="138.2">REF</text>
<text x="259.3" y="143.4">.128</text>
<text x="266.1" y="143.4">3.25</text>
<text x="206.2" y="164">.060</text>
<text x="213.1" y="164">1.52</text>
</g>
<text font-size="2.4" x="213.6" y="199.2">2mm SURFACE MOUNT BOX CONNECTOR STRIP ASM</text>
<g font-size="2" fill="#f0f">
<text x="187.7" y="98.8">+.005</text>
<text x="188" y="101.2">-.010</text>
<text x="199.7" y="98.8">+0.127</text>
<text x="200" y="101.2">-0.254</text>
</g>
<g font-size="1.9">
<text x="222.9" y="188.6">520 PARK EAST BLVD, NEW ALBANY, IN 47150</text>
<text x="222.9" y="191">PHONE: 812-944-6733</text>
<text x="245.5" y="191">FAX: 812-948-5047</text>
<text x="222.9" y="193.4">e-Mail</text>
<text x="230" y="193.4">info@SAMTEC.com</text>
<text x="251.1" y="193.4">code 55322</text>
</g>
<g font-size="1.8">
<text x="212.3" y="196.4">DESCRIPTION:</text>
<text x="212.4" y="202.9">DWG. NO.</text>
</g>
<g font-size="1.7">
<text x="177.3" y="177">*</text>
<text x="185.3" y="176.6">PROPRIETARY NOTE</text>
<text x="207.5" y="177">*</text>
<text x="181.7" y="198.3">DO NOT SCALE DRAWING</text>
<text x="186.2" y="204.3">SHEET SCALE: 3:1</text>
<text x="105.2" y="211.5">c:\enterprisevault\DWG\MISC\MKTG\MMS-1XX-02-XXX-XX-XX-XX-X-XX-MKT.SLDDRW</text>
</g>
<g font-size="1.4" fill="#1f497d">
<text x="176.6" y="178.6">THIS DOCUMENT CONTAINS CONFIDENTIAL AND</text>
<text x="176.6" y="180.4">PROPRIETARY INFORMATION AND ALL DESIGN,</text>
<text x="176.6" y="182.2">MANUFACTURING, REPRODUCTION, USE, PATENT RIGHTS</text>
<text x="176.6" y="184">AND SALES RIGHTS ARE EXPRESSLY RESERVED BY SAMTEC,</text>
<text x="176.6" y="185.8">INC. THIS DOCUMENT SHALL NOT BE DISCLOSED, IN WHOLE</text>
<text x="176.6" y="187.6">OR PART, TO ANY UNAUTHORIZED PERSON OR ENTITY NOR</text>
<text x="176.6" y="189.4">REPRODUCED, TRANSFERRED OR INCORPORATED IN ANY</text>
<text x="176.6" y="191.2">OTHER PROJECT IN ANY MANNER WITHOUT THE EXPRESS</text>
<text x="176.6" y="193">WRITTEN CONSENT OF SAMTEC, INC.</text>
</g>
</svg>
